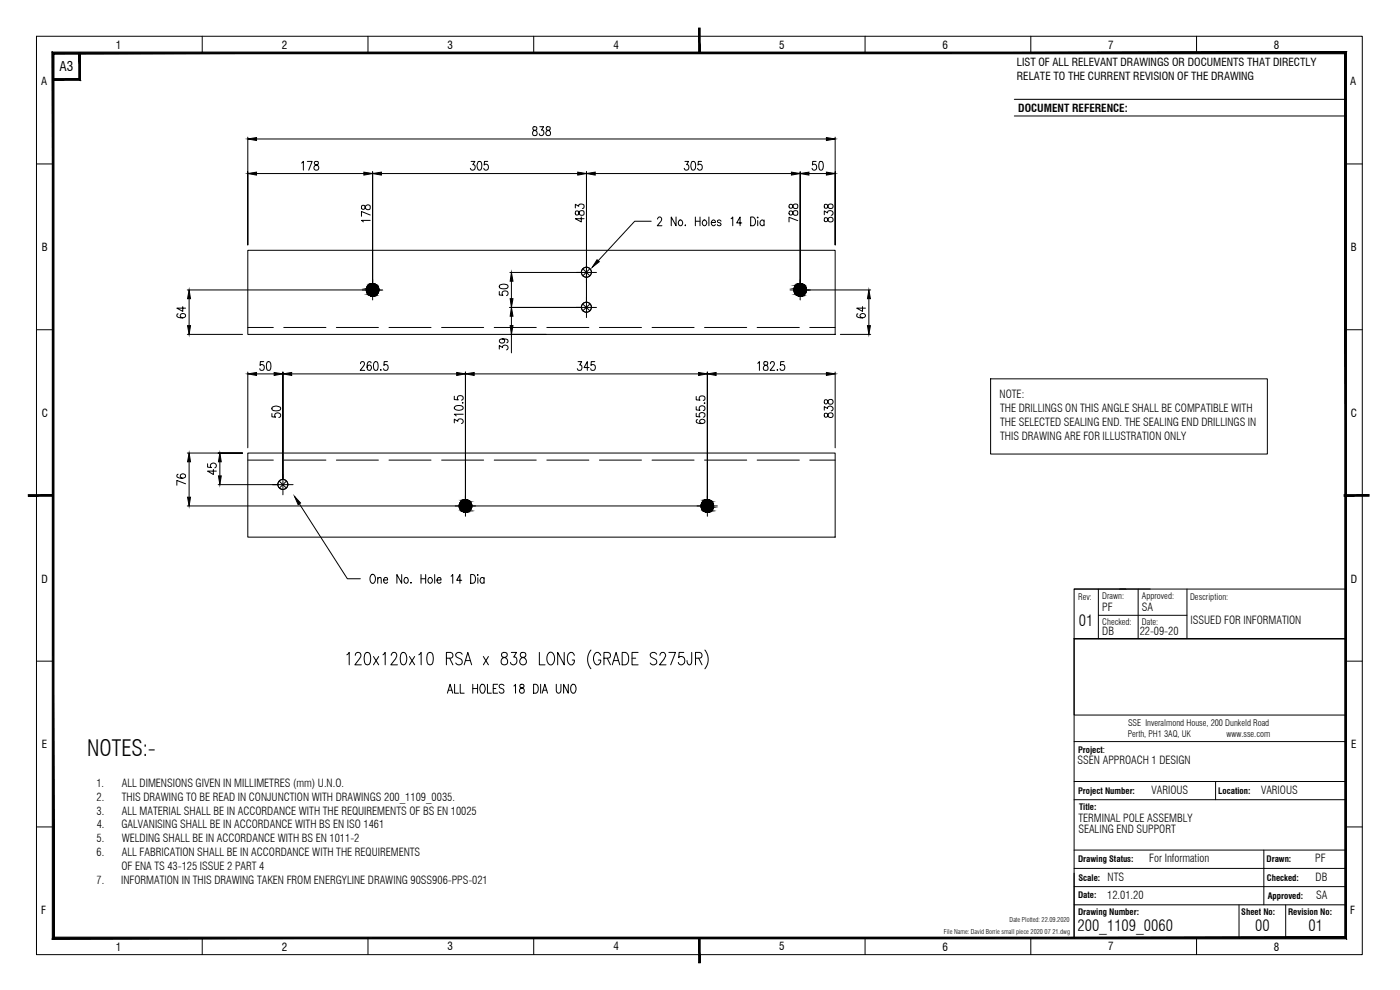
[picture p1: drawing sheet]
<svg xmlns="http://www.w3.org/2000/svg" width="420mm" height="297mm" viewBox="0 0 420 297" stroke-linecap="round" stroke-linejoin="round" font-family="sans-serif">
<!-- layer: Border -->
<g fill="none" stroke="#000" stroke-width=".3">
<path d="M304.4 29.8h99.4M304.4 34.8h99.4M322.4 176.7h81.4M345.2 176.7h-22.8v14.9h81.4h-81.4v89.8h81.4M356.2 176.7v14.9M403.8 213.5v18.1M322.4 222.5h81.4M322.4 234.5h81.4M322.4 239.9h81.4M364.8 234.5v5.4M322.4 255.1h81.4M379.3 255.1v16.4"/>
<path d="M322.4 260.6h81.4M322.4 266h81.4M322.4 271.5h81.4M371.8 271.5v9.9M385.9 271.5v9.9"/>
</g>
<!-- layer: Border Grid -->
<g fill="none" stroke="#000" stroke-width=".3">
<path d="M11 10.9h397.8v275.5h-397.8zM60.7 10.9v5M110.4 10.9v5M160.2 10.9v5M259.6 10.9v5M309.4 10.9v5M359.1 10.9v5M11 49.2h4.9M403.8 49.2h5M11 98.9h4.9M403.8 98.9h5M11 198.4h4.9"/>
<path d="M403.8 198.4h5M11 248.1h4.9M403.8 248.1h5M60.7 281.4v5M110.4 281.4v5M160.2 281.4v5M259.6 281.4v5M309.4 281.4v5M359.1 281.4v5"/>
</g>
<!-- layer: Border -->
<g fill="#000" stroke="#000" stroke-width=".3">
<path d="M15.7 15.6l.5 .5 387.9-.5zM16.2 16.1l387.9-.5-.5 .5zM404.1 15.6l-.5 .5 .5 265.6zM403.6 16.1l.5 265.6-.5-.5zM15.7 281.7h388.4l-.5-.5zM16.2 281.2h387.4l-387.9 .5zM15.7 15.6v266.1l.5-.5zM15.7 15.6l.5 .5v265.1z"/>
<path d="M15.9 23.6v.5l7.8-.5zM15.9 24.1l7.8-.5 .5 .5zM23.7 15.9v7.7l.5 .5zM23.7 15.9h.5v8.2z"/>
</g>
<!-- layer: 0 -->
<g fill="#000" stroke="#000" stroke-width=".3">
<path d="M209.7 8.4v7.5h.4zM209.7 8.4h.4v7.5z"/>
<path d="M8.5 148.9h7.4v-.5zM8.5 148.4h7.4l-7.4 .5z"/>
<path d="M403.4 148.9h7.5v-.5zM403.4 148.4h7.5l-7.5 .5z"/>
<path d="M209.7 281.4v7.5h.4zM209.7 281.4h.4v7.5z"/>
</g>
<path d="M329.6 176.7v14.9M335.9 176.7h2M341.6 176.7v14.9M403.8 176.7v14.9M322.4 191.6h81.4v22.9h-81.4zM329.6 184.6h26.6" fill="none" stroke="#000" stroke-width=".3"/>
<!-- layer: PDF21_Text -->
<g fill="none" stroke="#000" stroke-width=".3">
<path d="M104.1 196.5l.7-.8v3.8M106.6 196.6v-.1a.85 .85 0 0 1 .6-.7 .85 .85 0 0 1 .9 .2l.1 .1a1.28 1.28 0 0 1-.3 1.6l-1.4 1.8h1.9M109.7 196l.7-.3a1.78 1.78 0 0 1 .8 2.2l-.3 1.4-.8 .2a1.81 1.81 0 0 1-.8-2.2zM112.1 197l1.6 2.5M113.7 197l-1.6 2.5M114.9 196.5l.7-.8v3.8M117.4 196.6l.6-.9h.6l.3 .4a1.41 1.41 0 0 1-.2 1.6l-1.4 1.8h2M120.5 196l.7-.3a2.44 2.44 0 0 1 0 3.8h-.3a1.86 1.86 0 0 1-.8-2.2zM122.9 197l1.5 2.5M124.4 197l-1.5 2.5M125.7 196.5l.7-.8v3.8M128.5 196l.7-.3a1.78 1.78 0 0 1 .8 2.2l-.3 1.4-.8 .2a1.81 1.81 0 0 1-.8-2.2z"/>
<path d="M134 197.5h1.2a.89 .89 0 0 0 .7-.9 .89 .89 0 0 0-.7-.9h-1.2v3.8M134.9 197.5l1 2M138.7 196.3a.97 .97 0 0 0-1.2-.5 .97 .97 0 0 0-.6 1.2l1.3 .7a.96 .96 0 0 1 .5 1.2 .96 .96 0 0 1-1.2 .6l-.7-.6M139.3 199.5l1.1-3.8 1.1 3.8M139.7 198.2h1.4M145.1 197l1.5 2.5M146.6 197l-1.5 2.5M150.7 196a.82 .82 0 0 0 .2 1.1 1.23 1.23 0 0 1 1.4 .9 1.23 1.23 0 0 1-.7 1.5 1.1 1.1 0 0 1-1.2-.9 1.1 1.1 0 0 1 .8-1.3l.6-.2a.77 .77 0 0 0 .3-1.1l-.5-.3zM153.4 195.7h1.6l-.8 1.4h.4a1.17 1.17 0 0 1 .5 1.7 1.17 1.17 0 0 1-1.8 .3l-.1-.3M156.3 196a.82 .82 0 0 0 .2 1.1 1.18 1.18 0 0 1 1.5 1.1 1.18 1.18 0 0 1-1.3 1.3 1.22 1.22 0 0 1-.7-1.5 1.22 1.22 0 0 1 1.4-.9 .79 .79 0 0 0 .3-1.1l-.4-.3zM161.9 195.7v3.8h1.7M164.7 195.9a1.11 1.11 0 0 1 1.2 0 1.11 1.11 0 0 1 .5 1.2l-.1 1.4a1 1 0 0 1-1 1 1 1 0 0 1-1-.8l-.1-1.6z"/>
<path d="M169.3 195.7v3.8l-1.9-3.8v3.8M172.4 196.6a.93 .93 0 0 0-1.5-.6 2.43 2.43 0 0 0 .2 3.5 1.11 1.11 0 0 0 1.3-1.5h-.7M177.3 195a4.5 4.5 0 0 0 0 5.7M180.3 196.6a1.04 1.04 0 0 0-1.6-.6 2.43 2.43 0 0 0 .3 3.5 1.19 1.19 0 0 0 1.3-1.5h-.7M181.3 197.5h1.2l.5-.2 .2-.4a.9 .9 0 0 0-.7-1.2h-1.2v3.8M182.2 197.5l1 2M183.8 199.5l1.1-3.8 1.1 3.8M184.2 198.2h1.4M186.7 195.7h1a2.21 2.21 0 0 1 0 3.8h-1zM189.7 197.5h1.1M191.5 195.7h-1.8v3.8h1.8M197.1 196.3a.97 .97 0 0 0-1.3-.6 .97 .97 0 0 0-.5 1.3l.4 .3a1.6 1.6 0 0 1 1.4 1.1 1.02 1.02 0 0 1-.7 1.1 1.02 1.02 0 0 1-1.3-.6"/>
<path d="M198.1 196.6l.1-.5 .4-.4 .9 .3a1.15 1.15 0 0 1-.2 1.7l-1.4 1.8h2M200.7 195.7h2l-1.4 3.8M205.2 195.7h-1.4l-.1 1.6a1.17 1.17 0 0 1 1.6 0 1.17 1.17 0 0 1 .1 1.6 .95 .95 0 0 1-1 .6 .95 .95 0 0 1-.8-.7M207.6 195.7v2.9l-.3 .7-.3 .2-.5-.2-.3-1.1M208.7 197.5h1.3l.4-.2 .3-.4a.9 .9 0 0 0-.7-1.2h-1.3v3.8M209.7 197.5l1 2M211.5 195a4.5 4.5 0 0 1 0 5.7M134.3 208l.8-2.7 .8 2.7M134.6 207.1h1M136.4 205.3v2.7h1.2M138.1 205.3v2.7h1.2M141.9 205.3v2.7"/>
<path d="M141.9 206.6h1.4M143.3 205.3v2.7M144.4 205.4l.6-.1a1.74 1.74 0 0 1 0 2.7 1.29 1.29 0 0 1-.9-2zM146.3 205.3v2.7h1.2M148 206.6h.8M149.3 205.3h-1.3v2.7h1.3M151.2 205.7a.72 .72 0 0 0-.9-.4 .72 .72 0 0 0-.4 .9l.9 .5a.75 .75 0 0 1 .2 1.2 .75 .75 0 0 1-1.2-.3M154.2 205.8l.5-.5v2.7M156.2 205.4l-.2 .6 .3 .3a.83 .83 0 0 1 1.1 .9 .83 .83 0 0 1-1.2 .7l-.2-.2a1.05 1.05 0 0 1 1.1-1.5l.2-.5a.71 .71 0 0 0-1.1-.3zM160.1 205.3a1.41 1.41 0 0 1 1.5 .9 1.41 1.41 0 0 1-.5 1.7l-1 .1zM162.2 205.3v2.7M162.7 208l.8-2.7 .8 2.7"/>
<path d="M163.1 207.1h1M166.9 205.3v1.9a.7 .7 0 0 0 .7 .8 .7 .7 0 0 0 .7-.8v-1.9M170.5 205.3v2.7l-1.4-2.7v2.7M171.4 205.7a.79 .79 0 0 1 1-.3 .79 .79 0 0 1 .5 .9l-.2 1a.77 .77 0 0 1-.9 .7 .77 .77 0 0 1-.5-1z"/>
</g>
<!-- layer: PDF21_EL-Steel -->
<path d="M74.4 75.1h176.2v25.2h-176.2zM74.4 135.9h176.2v25.3h-176.2z" fill="none" stroke="#000" stroke-width=".3"/>
<!-- layer: PDF21_0 -->
<g fill="none" stroke="#000" stroke-width=".3">
<circle cx="111.8" cy="86.9" r="1.88"/>
<circle cx="176" cy="92.2" r="1.5"/>
<circle cx="176" cy="81.7" r="1.5"/>
<circle cx="240.2" cy="86.9" r="1.88"/>
<circle cx="84.9" cy="145.4" r="1.5"/>
<circle cx="139.7" cy="151.8" r="1.88"/>
<circle cx="212.3" cy="151.8" r="1.88"/>
</g>
<!-- layer: PDF21_EL-Steel-Hidd -->
<g fill="none" stroke="#000" stroke-width=".3">
<path d="M74.4 98.3h7.6M85.2 98.3h12.6M101 98.3h12.6M116.7 98.3h12.7M132.5 98.3h12.6M148.3 98.3h12.6M164.1 98.3h12.6M179.9 98.3h12.6M195.7 98.3h12.6M211.4 98.3h12.7M227.2 98.3h12.7M243 98.3h7.6"/>
<path d="M74.4 138h7.6M85.2 138h12.6M101 138h12.6M116.7 138h12.7M132.5 138h12.6M148.3 138h12.6M164.1 138h12.6M179.9 138h12.6M195.7 138h12.6M211.4 138h12.7M227.2 138h12.7M243 138h7.6"/>
</g>
<!-- layer: PDF21_Dimensions -->
<g fill="none" stroke="#000" stroke-width=".3">
<path d="M160 38.1v.8a.98 .98 0 0 1 1.1 .6 .98 .98 0 0 1-.4 1.2 .84 .84 0 0 1-.9-.9 .84 .84 0 0 1 1-.8l.2-.1a.58 .58 0 0 0-.3-.9zM162 38h1.1l-.6 1a.77 .77 0 0 1 .7 1.2 .77 .77 0 0 1-1.4-.1M164 38.1v.8a1.07 1.07 0 0 1 1.1 .5 1.07 1.07 0 0 1-.1 1.2 .84 .84 0 0 1-1.2-.6 .84 .84 0 0 1 1-1l.3-.6a.71 .71 0 0 0-1.1-.3zM74.4 41.1v32.4v-21.9M77 52.1h32.2M77 41.7h171M90.5 48.9l.5-.5v2.7M92.2 48.4h1.5l-1 2.7M94.5 48.5a.79 .79 0 0 0 0 .9 .79 .79 0 0 0 .9 .3 .78 .78 0 0 1 0 1.2 .78 .78 0 0 1-1.2-.3 .78 .78 0 0 1 .7-1.1l.5-.2a.53 .53 0 0 0-.2-.9zM111.8 51.6v33.8v-33.8M114.5 52.1h58.9M141.4 48.4h1.1l-.6 1a.79 .79 0 0 1 .7 1.2 .79 .79 0 0 1-1.4-.1"/>
<path d="M143.5 48.5l.5-.1a1.46 1.46 0 0 1 .5 2.1l-.2 .4h-.8a2.27 2.27 0 0 1 0-2.4zM146.4 48.4h-1l-.1 1.1a.8 .8 0 0 1 1.1 .1 .8 .8 0 0 1 0 1.1 .8 .8 0 0 1-1.1 .1l-.1-.3M176 51.6v39v-39M178.6 52.1h58.9M205.6 48.4h1.1l-.6 1a.78 .78 0 0 1 .6 1.2 .78 .78 0 0 1-1.4-.1M207.6 48.5l.5-.1a1.65 1.65 0 0 1 0 2.7h-.1a1.6 1.6 0 0 1-.5-2.2zM210.6 48.4h-1l-.1 1.1a.8 .8 0 0 1 1.1 .1 .8 .8 0 0 1 0 1.1 .8 .8 0 0 1-1.1 .1l-.2-.3M240.1 51.6v33.8v-33.8M242.8 52.1h5.2M244.9 48.4h-1l-.1 1.1a.8 .8 0 0 1 1.1 .1 .8 .8 0 0 1 0 1.1 .8 .8 0 0 1-1.1 .1l-.1-.3M246 48.5l.5-.1a1.81 1.81 0 0 1 0 2.7h-.2a1.68 1.68 0 0 1-.5-2.2zM250.6 41.1v32.4v-21.9"/>
<path d="M108.6 61.7a.68 .68 0 0 0-.1 .7 .68 .68 0 0 0 .6 .4l.3-.1a1.07 1.07 0 0 1 .5-1 1.07 1.07 0 0 1 1.1 0 .84 .84 0 0 1-.6 1.3 .84 .84 0 0 1-.9-1.1l-.4-.3zM111.1 66.1h-2.6l.5 .5M111.1 64.5l-2.6-1v1.4M172.7 62.4v-1.1l1 .6a.79 .79 0 0 1 1.1-.6 .79 .79 0 0 1 .3 1.2l-.3 .1M172.8 63.4a.68 .68 0 0 0-.1 .7 .68 .68 0 0 0 .6 .4l.3-.1a1.06 1.06 0 0 1 .4-1 1.06 1.06 0 0 1 1.2 0 .84 .84 0 0 1-.6 1.2 .84 .84 0 0 1-.9-1l-.4-.3zM174.4 65.1v1.5l-1.7-1h2.6M195.4 66.4h-4.9l-11 11.8M197.3 65.7l.2-.3a.63 .63 0 0 1 .9-.1 .63 .63 0 0 1 .1 .9l-1.2 1.5h1.4M202.9 65.1v2.6l-1.4-2.6v2.6M203.9 66.2a.51 .51 0 0 1 .5-.2 .51 .51 0 0 1 .4 .4l.1 .6a.71 .71 0 0 1-.8 .7l-.5-.7zM205.6 67.6h.2zM208.7 65.1v2.6"/>
<path d="M208.7 66.4h1.4M210.1 65.1v2.6M211.1 66.2a.82 .82 0 0 1 1 .5 .82 .82 0 0 1-.5 1 .87 .87 0 0 1-.8-.6 .87 .87 0 0 1 .3-.9zM212.8 65.1v2.6M213.5 66.8h1.2l-.1-.5a.81 .81 0 0 0-1.2 .4 .81 .81 0 0 0 .9 1l.4-.3M216.4 66.4l-.4-.4-.7 .4 .1 .2 .9 .4 .1 .4a.61 .61 0 0 1-.6 .3 .61 .61 0 0 1-.5-.3M219.4 65.6l.5-.5v2.6M222.6 66.9h-1.5l1-1.8v2.6M225.3 65.1a1.39 1.39 0 0 1 1.4 1 1.39 1.39 0 0 1-.7 1.6h-.7zM227.4 65.1v.3zM227.4 66.2v1.5M229.3 66.4a.78 .78 0 0 0-1.2 0 .78 .78 0 0 0 .3 1.2 .57 .57 0 0 0 .9-.2"/>
<path d="M229.3 66v1.7M237 63.4a.66 .66 0 0 0-.2 .7 .66 .66 0 0 0 .6 .4l.5-.3a.81 .81 0 0 1 .9-1 .81 .81 0 0 1 .4 1.3l-.2 .1a1.23 1.23 0 0 1-1.3-1.2zM237 61.4l-.2 .7a.58 .58 0 0 0 .5 .4 .58 .58 0 0 0 .6-.3 .8 .8 0 0 1 .9-1 .8 .8 0 0 1 .4 1.3l-.2 .1a.9 .9 0 0 1-1.1-1l-.5-.3zM239.4 66.2l-2.6-1v1.4M247.4 64.4v-1.1l1 .6a.77 .77 0 0 1 1.1-.6 .77 .77 0 0 1 0 1.3M247.5 65.4a.76 .76 0 0 0 .2 1.1l.5-.1a.98 .98 0 0 1 .6-1.1 .98 .98 0 0 1 1.2 .4 .84 .84 0 0 1-.9 .9 .84 .84 0 0 1-.7-1l-.4-.3zM247.5 61.4a.76 .76 0 0 0 .2 1.1l.5-.1a.98 .98 0 0 1 .6-1.1 .98 .98 0 0 1 1.2 .4 .84 .84 0 0 1-.9 .9 .84 .84 0 0 1-.7-1l-.4-.3zM53.5 94.1l-.3 .1-.1 .6a1.54 1.54 0 0 0 2.6-.1 .77 .77 0 0 0-.9-.6 .77 .77 0 0 0-.6 .9l.6 .4M54.8 92v1.4l-1.7-.9h2.6M56.2 87h54M56.8 89.6v8.1M149.8 87.5v1l1.1 .1a.81 .81 0 0 1 .1-1.1 .81 .81 0 0 1 1.1 0 .81 .81 0 0 1 .1 1.1l-.2 .1"/>
<path d="M150 85.6l.9-.3a1.15 1.15 0 0 1 1.6 .8 1.72 1.72 0 0 1-2.7 0zM153 92.2h21.4h-21.4M153 81.7h21.4M153.5 84.4v5.2M153.5 94.9v2.8M241.7 87h19.6M257.5 94.1l-.3 .1-.1 .6a1.55 1.55 0 0 0 2.6-.1 .79 .79 0 0 0-.9-.6 .79 .79 0 0 0-.6 .9l.7 .4M258.9 92v1.4l-1.8-.9h2.6M260.8 89.6v8.1M56.2 100.3h16.6M74.4 111.6v22.8M77 112.2h5.3"/>
<path d="M79.1 108.5h-1l-.1 1.1a.8 .8 0 0 1 1.1 .1 .8 .8 0 0 1 0 1.1 .8 .8 0 0 1-1.1 .1v-.3M80.2 108.6l.6-.1a1.82 1.82 0 0 1 0 2.6h-.3a1.54 1.54 0 0 1-.5-2.1zM84.9 111.6v32.2v-32.2M87.5 112.2h49.6M108.2 109.1l.4-.6 .6 .1 .2 .4-.1 .5-1.2 1.6h1.4M111.4 108.9l-.1-.3-.5-.1a1.37 1.37 0 0 0-.6 1.8l.3 .7a.73 .73 0 0 0 1-.8 .73 .73 0 0 0-1.2-.3l-.1 .4M112.4 108.6l.5-.1a1.54 1.54 0 0 1 .5 2.1l-.2 .4-.5 .1a1.88 1.88 0 0 1-.3-2.5zM114.3 110.9v.2zM116.3 108.5h-1l-.1 1.1a.8 .8 0 0 1 1.1 .1 .8 .8 0 0 1 0 1.1 .8 .8 0 0 1-1.1 .1l-.1-.3M136.3 118.9v1l1.2 .1a.79 .79 0 0 1 .1-1.1 .79 .79 0 0 1 1.1 0 .79 .79 0 0 1 .1 1.1l-.3 .1M139.7 111.6v38.6v-38.6M142.3 112.2h67.4"/>
<path d="M149.8 104.7v-1l1 .6a.79 .79 0 0 1 1.2-.7 .79 .79 0 0 1 0 1.4M150.7 101.7l.7 .2a.75 .75 0 0 1-.7 1.1 .75 .75 0 0 1-.7-1.1l.7-.2a1.22 1.22 0 0 1 1.8 .8l-.4 .4M153 100.3h10.9M153.5 100.3v5.6M173.5 108.5h1.1l-.6 1a.77 .77 0 0 1 .6 1.2 .77 .77 0 0 1-1.3-.1M176.8 110.3h-1.5l1-1.8v2.6M178.5 108.5h-1.1v1.1a.81 .81 0 0 1 1.1 .1 .81 .81 0 0 1 0 1.1 .81 .81 0 0 1-1.1 .1l-.1-.3M208.9 119v1l1.2 .1a.8 .8 0 0 1 .1-1.1 .8 .8 0 0 1 1.1 0 .8 .8 0 0 1 .1 1.1h-.3M212.3 111.6v38.6v-38.6M214.9 112.2h33.1M227.4 109l.5-.5v2.6M229.3 108.6v.8a1.07 1.07 0 0 1 1 .5 1.07 1.07 0 0 1 0 1.1 .84 .84 0 0 1-1.3-.6 .84 .84 0 0 1 1.1-.9l.3-.6a.71 .71 0 0 0-1.1-.3z"/>
<path d="M231.2 109.1l.4-.6 .6 .1 .2 .4-.1 .5-1.2 1.6h1.4M233.3 110.9v.2zM235.3 108.5h-1l-.1 1.1a.81 .81 0 0 1 1.1 .1 .81 .81 0 0 1 0 1.1 .81 .81 0 0 1-1.1 .1l-.1-.3M250.6 111.6v22.8M252.2 100.3h9.1M56.2 135.9h16.6h-7.3M56.8 138.6v10.6M62.3 139.1v1.1l1.1 .1a.8 .8 0 0 1 .1-1.2 .8 .8 0 0 1 1.1 .1 .8 .8 0 0 1-.1 1.2M66 138.6v4.2M81.6 124.1v1l1.1 .1a.81 .81 0 0 1 .1-1.1 .81 .81 0 0 1 1.1 0 .81 .81 0 0 1 .1 1.1l-.3 .1M81.7 122.2a1.9 1.9 0 0 1 2.5 .3v.1a1.58 1.58 0 0 1-2.1 .6l-.4-.2zM136.3 126.9v-1.1l1.1 .6a.77 .77 0 0 1 1.2-.7 .77 .77 0 0 1-.1 1.4"/>
<path d="M136.5 122l1-.3a1.2 1.2 0 0 1 1.5 .6v.2a1.59 1.59 0 0 1-2.7-.2zM138.8 120.9h.2zM139 124.3h-2.7l.6 .5M208.9 124v1l1.2 .1a.81 .81 0 0 1 .1-1.1 .81 .81 0 0 1 1.1 0 .81 .81 0 0 1 .1 1.1l-.3 .1M208.9 122v1l1.2 .1a.83 .83 0 0 1 .1-1.1 .83 .83 0 0 1 1.1 0 .83 .83 0 0 1 .1 1.1l-.3 .1M209.3 125.9l-.2 .1-.2 .5a2.02 2.02 0 0 0 2.6 .3 .75 .75 0 0 0-.7-1 .75 .75 0 0 0-.7 1l.6 .3M211.4 120.9h.2zM247.4 123.1v-1.1l1 .6a.8 .8 0 0 1 1.1-.7 .8 .8 0 0 1 .2 1.3l-.2 .1M247.5 124.1a.76 .76 0 0 0 .2 1.1l.5-.1a.97 .97 0 0 1 .6-1.1 .97 .97 0 0 1 1.2 .4 .84 .84 0 0 1-.9 .9 .84 .84 0 0 1-.7-1.1l-.4-.2zM247.5 120.1a.71 .71 0 0 0 .5 1.1l.4-.3a.83 .83 0 0 1 .8-1.1 .83 .83 0 0 1 .7 1.2l-.4 .3a1.23 1.23 0 0 1-1.3-1.2zM53.5 142.3l-.3 .1-.1 .5a1.52 1.52 0 0 0 2.6-.1 .77 .77 0 0 0-1-.6 .77 .77 0 0 0-.5 1l.6 .3M55.7 145.2l-2.6-1.1v1.5"/>
<path d="M56.2 151.8h154.5M64 140.8v1.6l-1.7-1h2.6M65.5 145.4h17.8M89.8 151.1l14.5 22.6h3.8M111.4 172.5a.77 .77 0 0 1 .9 0 .77 .77 0 0 1 .3 .8v.9a.8 .8 0 0 1-.8 .8 .8 .8 0 0 1-.7-1v-.8zM113.4 173.8l.2-.4h.7l.1 1.6M113.4 173.3v1.7M115.1 174h1.2l-.2-.6a.84 .84 0 0 0-1 .7 .84 .84 0 0 0 .8 .9l.4-.3M120.6 172.4v2.6l-1.5-2.6v2.6M121.5 173.4a.58 .58 0 0 1 .9 .3v1a.57 .57 0 0 1-.5 .3 .57 .57 0 0 1-.5-.3l-.2-.7zM123.2 174.9h.2zM126.4 172.4v2.6"/>
<path d="M126.4 173.7h1.3M127.7 172.4v2.6M130.5 172.4v2.6M131.1 174h1.3l-.2-.6a.8 .8 0 0 0-1.1 .7 .8 .8 0 0 0 1.1 .8l.2-.2M135.4 172.9l.5-.5v2.6M138.6 174.1h-1.5l.9-1.7v2.6M141.3 172.4a1.39 1.39 0 0 1 1.4 .8 1.39 1.39 0 0 1-.4 1.7l-1 .1zM143.4 172.4v.2zM143.4 173.4v1.6M145.3 173.7a.59 .59 0 0 0-.9-.3 .85 .85 0 0 0-.3 1 .85 .85 0 0 0 1 .5l.2-.2M145.3 173.3v1.7"/>
<circle cx="129.1" cy="174.1" r=".81"/>
</g>
<g fill="#000" stroke="#000" stroke-width=".3">
<path d="M74.4 52.1l2.6-.5v.9zM74.4 41.7l2.6-.4v.9zM109.2 51.6l2.6 .5-2.6 .4zM111.8 52.1l2.7-.5v.9zM173.4 51.6l2.6 .5-2.6 .4zM176 52.1l2.6-.5v.9zM237.5 51.6l2.6 .5-2.6 .4zM240.1 52.1l2.7-.5v.9zM248 51.6l2.6 .5-2.6 .4zM248 41.3l2.6 .4-2.6 .5zM179.2 77.9l.7 .6-2.2 1.7zM56.3 97.7h.9l-.4 2.6z"/>
<path d="M56.8 87l.4 2.6h-.9zM153.1 97.7h.9l-.5 2.6zM153.5 92.2l.5 2.7h-.9zM153.1 89.6h.9l-.5 2.6zM153.5 81.7l.5 2.7h-.9zM260.3 97.7h.9l-.4 2.6zM260.8 87l.4 2.6h-.9zM74.4 112.2l2.6-.4v.8zM82.3 111.8l2.6 .4-2.6 .4zM84.9 112.2l2.6-.4v.8zM137.1 111.8l2.6 .4-2.6 .4zM139.7 112.2l2.6-.4v.8z"/>
<path d="M209.7 111.8l2.6 .4-2.6 .4zM212.3 112.2l2.6-.4v.8zM248 111.8l2.6 .4-2.6 .4zM56.8 135.9l.4 2.7h-.9zM66 135.9l.4 2.7h-.8zM56.3 149.2h.9l-.4 2.6zM65.6 142.8h.8l-.4 2.6zM88.4 149l1.8 1.9-.7 .5z"/>
</g>
<!-- layer: PDF21_EL-Holes -->
<g fill="none" stroke="#000" stroke-width=".3">
<path d="M176 78.7v6.1M108.7 87h6.1M111.8 83.9v6.1M172.9 92.2h6.1M172.9 81.7h6.1M174.9 91.2l2.1 2.1M174.9 80.6l2.1 2.2M176 89.2v6.1M177 91.2l-2.1 2.1M177 80.6l-2.1 2.2M237.1 87h6.1M240.1 83.9v6.1"/>
<path d="M81.8 145.4h6.2M83.8 144.4l2.1 2M84.9 142.3v6.2M85.9 144.4l-2.1 2M136.6 151.8h6.1M139.7 148.8v6.1M209.2 151.8h6.1M212.3 148.8v6.1"/>
<circle cx="111.8" cy="86.9" r="1.88"/>
<circle cx="176" cy="92.2" r="1.5"/>
<circle cx="176" cy="81.7" r="1.5"/>
<circle cx="240.2" cy="86.9" r="1.88"/>
<circle cx="84.9" cy="145.4" r="1.5"/>
<circle cx="139.7" cy="151.8" r="1.88"/>
<circle cx="212.3" cy="151.8" r="1.88"/>
</g>
<g fill="#000" stroke="#000" stroke-width=".3">
<path d="M139.3 149.9h.4zM211.9 149.9h.4z"/>
<path d="M111.5 88.9h.3zM111.8 88.9h.3zM111.8 88.8l.3 .1zM111.8 88.8h.7z"/>
<path d="M111.5 85.1l.3 .1zM111.2 85.2h.6z"/>
<path d="M111.2 85.2l.6 .1zM110.9 85.3h.9z"/>
<path d="M110.9 85.3l.9 .2v-.2zM110.6 85.5l.3-.2 .9 .2z"/>
<path d="M110.6 85.5l1.2 .2v-.2zM110.3 85.7l.3-.2 1.2 .2z"/>
<path d="M110.3 85.7l1.5 .3v-.3zM110.3 85.7l1.5 .3h-1.6z"/>
<path d="M110.2 86l1.6 .3v-.3zM110.2 86l1.6 .3h-1.7z"/>
<path d="M110.1 86.3l1.7 .3v-.3zM110.1 86.3l1.7 .3h-1.8z"/>
<path d="M110 86.6l1.8 .4v-.4zM110 86.6l1.8 .4h-1.9z"/>
<path d="M109.9 87l1.9 .3v-.3zM109.9 87l1.9 .3h-1.8z"/>
<path d="M110 87.3l1.8 .3v-.3zM110 87.3l1.8 .3h-1.7z"/>
<path d="M110.1 87.6l1.7 .3v-.3zM110.1 87.6l1.7 .3h-1.6z"/>
<path d="M110.2 87.9l1.6 .3v-.3zM110.2 87.9l1.6 .3h-1.5z"/>
<path d="M110.3 88.2l1.5 .2v-.2zM110.3 88.2l1.5 .2h-1.2z"/>
<path d="M110.6 88.4l1.2 .2v-.2zM110.6 88.4l1.2 .2h-.9z"/>
<path d="M110.9 88.6l.9 .2zM110.9 88.6l.9 .2z"/>
<path d="M111.2 88.8l.6 .1zM111.2 88.8l.6 .1z"/>
<path d="M111.8 85.1h.3zM111.5 85.1h.3z"/>
<path d="M111.8 85.1l.7 .1zM111.8 85.1l.7 .1z"/>
<path d="M111.8 85.2l1 .1zM111.8 85.2l1 .1z"/>
<path d="M111.8 85.3l1.2 .2zM111.8 85.3l1.2 .2h-1.2z"/>
<path d="M111.8 88.6h1zM111.8 88.6l.7 .2z"/>
<path d="M111.8 85.5l1.5 .2-.3-.2zM111.8 85.5l1.5 .2h-1.5z"/>
<path d="M111.8 88.4l1 .2 .2-.2zM111.8 88.4l1 .2h-1z"/>
<path d="M111.8 85.7l1.7 .3-.2-.3zM111.8 85.7l1.7 .3h-1.7z"/>
<path d="M111.8 88.2l1.2 .2 .3-.2zM111.8 88.2l1.2 .2h-1.2z"/>
<path d="M111.8 86l1.8 .3-.1-.3zM111.8 86l1.8 .3h-1.8z"/>
<path d="M111.8 87.9l1.5 .3 .2-.3zM111.8 87.9l1.5 .3h-1.5z"/>
<path d="M111.8 86.3l1.9 .3-.1-.3zM111.8 86.3l1.9 .3h-1.9z"/>
<path d="M111.8 87.6l1.7 .3 .1-.3zM111.8 87.6l1.7 .3h-1.7z"/>
<path d="M111.8 86.6l1.9 .4v-.4zM111.8 86.6l1.9 .4h-1.9z"/>
<path d="M111.8 87l1.9 .3v-.3zM111.8 87l1.9 .3h-1.9z"/>
<path d="M111.8 87.3l1.8 .3 .1-.3zM111.8 87.3l1.8 .3h-1.8z"/>
<path d="M239.8 88.9h.3zM240.1 88.9h.4zM240.1 88.8l.4 .1zM240.1 88.8h.7z"/>
<path d="M239.8 85.1l.3 .1zM239.5 85.2h.6z"/>
<path d="M239.5 85.2l.6 .1zM239.2 85.3h.9z"/>
<path d="M239.2 85.3l.9 .2v-.2zM238.9 85.5l.3-.2 .9 .2z"/>
<path d="M238.9 85.5l1.2 .2v-.2zM238.9 85.5l1.2 .2h-1.4z"/>
<path d="M238.7 85.7l1.4 .3v-.3zM238.7 85.7l1.4 .3h-1.6z"/>
<path d="M238.5 86l1.6 .3v-.3zM238.5 86l1.6 .3h-1.7z"/>
<path d="M238.4 86.3l1.7 .3v-.3zM238.4 86.3l1.7 .3h-1.8z"/>
<path d="M238.3 86.6l1.8 .4v-.4zM238.3 86.6l1.8 .4h-1.9z"/>
<path d="M238.2 87l1.9 .3v-.3zM238.2 87l1.9 .3h-1.8z"/>
<path d="M238.3 87.3l1.8 .3v-.3zM238.3 87.3l1.8 .3h-1.7z"/>
<path d="M238.4 87.6l1.7 .3v-.3zM238.4 87.6l1.7 .3h-1.6z"/>
<path d="M238.5 87.9l1.6 .3v-.3zM238.5 87.9l1.6 .3h-1.4z"/>
<path d="M238.7 88.2l1.4 .2v-.2zM238.7 88.2l1.4 .2h-1.2z"/>
<path d="M238.9 88.4l1.2 .2v-.2zM238.9 88.4l1.2 .2h-.9z"/>
<path d="M239.2 88.6l.9 .2zM239.2 88.6l.9 .2z"/>
<path d="M239.5 88.8l.6 .1zM239.5 88.8l.6 .1z"/>
<path d="M240.1 85.1h.4zM239.8 85.1h.3z"/>
<path d="M240.1 85.1l.7 .1zM240.1 85.1l.7 .1z"/>
<path d="M240.1 85.2l1 .1zM240.1 85.2l1 .1z"/>
<path d="M240.1 85.3l1.3 .2zM240.1 85.3l1.3 .2h-1.3z"/>
<path d="M240.1 88.6h1zM240.1 88.6l.7 .2z"/>
<path d="M240.1 85.5l1.5 .2-.2-.2zM240.1 85.5l1.5 .2h-1.5z"/>
<path d="M240.1 88.4l1 .2 .3-.2zM240.1 88.4l1 .2h-1z"/>
<path d="M240.1 85.7l1.7 .3-.2-.3zM240.1 85.7l1.7 .3h-1.7z"/>
<path d="M240.1 88.2l1.3 .2 .2-.2zM240.1 88.2l1.3 .2h-1.3z"/>
<path d="M240.1 86l1.8 .3-.1-.3zM240.1 86l1.8 .3h-1.8z"/>
<path d="M240.1 87.9l1.5 .3 .2-.3zM240.1 87.9l1.5 .3h-1.5z"/>
<path d="M240.1 86.3l1.9 .3-.1-.3zM240.1 86.3l1.9 .3h-1.9z"/>
<path d="M240.1 87.6l1.7 .3 .1-.3zM240.1 87.6l1.7 .3h-1.7z"/>
<path d="M240.1 86.6l1.9 .4v-.4zM240.1 86.6l1.9 .4h-1.9z"/>
<path d="M240.1 87l1.9 .3v-.3zM240.1 87l1.9 .3h-1.9z"/>
<path d="M240.1 87.3l1.8 .3 .1-.3zM240.1 87.3l1.8 .3h-1.8z"/>
<path d="M139.3 153.7h.4zM139.7 153.7h.3z"/>
<path d="M139.3 149.9l.4 .1zM139.1 150h.6z"/>
<path d="M139.1 150l.6 .2zM138.7 150.2h1z"/>
<path d="M138.7 150.2l1 .2v-.2zM138.7 150.2l1 .2h-1.2z"/>
<path d="M138.5 150.4l1.2 .2v-.2zM138.2 150.6l.3-.2 1.2 .2z"/>
<path d="M138.2 150.6l1.5 .3v-.3zM138.2 150.6l1.5 .3h-1.7z"/>
<path d="M138 150.9l1.7 .3v-.3zM138 150.9l1.7 .3h-1.8z"/>
<path d="M137.9 151.2l1.8 .3v-.3zM137.9 151.2l1.8 .3h-1.9z"/>
<path d="M137.8 151.5l1.9 .3v-.3zM137.8 151.5l1.9 .3h-1.9z"/>
<path d="M137.8 151.8l1.9 .4v-.4zM137.8 151.8l1.9 .4h-1.9z"/>
<path d="M137.8 152.2l1.9 .3v-.3zM137.8 152.2l1.9 .3h-1.8z"/>
<path d="M137.9 152.5l1.8 .2v-.2zM137.9 152.5l1.8 .2h-1.7z"/>
<path d="M138 152.7l1.7 .3v-.3zM138 152.7l1.7 .3h-1.5z"/>
<path d="M138.2 153l1.5 .3v-.3zM138.2 153l1.5 .3h-1.2z"/>
<path d="M138.5 153.3l1.2 .2v-.2zM138.5 153.3l1.2 .2z"/>
<path d="M138.7 153.5l1 .1zM138.7 153.5l1 .1z"/>
<path d="M139.1 153.6l.6 .1zM139.1 153.6l.6 .1z"/>
<path d="M139.7 149.9h.3zM139.7 149.9l.6 .1zM139.7 149.9l.6 .1z"/>
<path d="M139.7 150l.9 .2zM139.7 150l.9 .2z"/>
<path d="M139.7 153.6h.6zM139.7 153.6l.3 .1z"/>
<path d="M139.7 150.2l1.2 .2-.3-.2zM139.7 150.2l1.2 .2h-1.2z"/>
<path d="M139.7 153.5h.9zM139.7 153.5l.6 .1z"/>
<path d="M139.7 150.4l1.4 .2-.2-.2zM139.7 150.4l1.4 .2h-1.4z"/>
<path d="M139.7 153.3l.9 .2 .3-.2zM139.7 153.3l.9 .2h-.9z"/>
<path d="M139.7 150.6l1.6 .3-.2-.3zM139.7 150.6l1.6 .3h-1.6z"/>
<path d="M139.7 153l1.2 .3 .2-.3zM139.7 153l1.2 .3h-1.2z"/>
<path d="M139.7 150.9l1.8 .3-.2-.3zM139.7 150.9l1.8 .3h-1.8z"/>
<path d="M139.7 152.7l1.4 .3 .2-.3zM139.7 152.7l1.4 .3h-1.4z"/>
<path d="M139.7 151.2l1.9 .3-.1-.3zM139.7 151.2l1.9 .3h-1.9z"/>
<path d="M139.7 152.5l1.6 .2 .2-.2zM139.7 152.5l1.6 .2h-1.6z"/>
<path d="M139.7 151.5l1.9 .3v-.3zM139.7 151.5l1.9 .3h-1.9z"/>
<path d="M139.7 151.8l1.9 .4v-.4zM139.7 151.8l1.9 .4h-1.9z"/>
<path d="M139.7 152.2l1.8 .3 .1-.3zM139.7 152.2l1.8 .3h-1.8z"/>
<path d="M211.9 153.7h.4zM212.3 153.7h.3z"/>
<path d="M211.9 149.9l.4 .1zM211.6 150h.7z"/>
<path d="M211.6 150l.7 .2zM211.3 150.2h1z"/>
<path d="M211.3 150.2l1 .2v-.2zM211 150.4l.3-.2 1 .2z"/>
<path d="M211 150.4l1.3 .2v-.2zM211 150.4l1.3 .2h-1.5z"/>
<path d="M210.8 150.6l1.5 .3v-.3zM210.8 150.6l1.5 .3h-1.7z"/>
<path d="M210.6 150.9l1.7 .3v-.3zM210.6 150.9l1.7 .3h-1.8z"/>
<path d="M210.5 151.2l1.8 .3v-.3zM210.5 151.2l1.8 .3h-1.9z"/>
<path d="M210.4 151.5l1.9 .3v-.3zM210.4 151.5l1.9 .3h-1.9z"/>
<path d="M210.4 151.8l1.9 .4v-.4zM210.4 151.8l1.9 .4h-1.9z"/>
<path d="M210.4 152.2l1.9 .3v-.3zM210.4 152.2l1.9 .3h-1.8z"/>
<path d="M210.5 152.5l1.8 .2v-.2zM210.5 152.5l1.8 .2h-1.7z"/>
<path d="M210.6 152.7l1.7 .3v-.3zM210.6 152.7l1.7 .3h-1.5z"/>
<path d="M210.8 153l1.5 .3v-.3zM210.8 153l1.5 .3h-1.3z"/>
<path d="M211 153.3l1.3 .2v-.2zM211 153.3l1.3 .2z"/>
<path d="M211.3 153.5l1 .1zM211.3 153.5l1 .1z"/>
<path d="M211.6 153.6l.7 .1zM211.6 153.6l.7 .1z"/>
<path d="M212.3 149.9h.3zM212.3 149.9l.6 .1zM212.3 149.9l.6 .1z"/>
<path d="M212.3 150l.9 .2zM212.3 150l.9 .2z"/>
<path d="M212.3 153.6h.6zM212.3 153.6l.3 .1z"/>
<path d="M212.3 150.2l1.2 .2-.3-.2zM212.3 150.2l1.2 .2h-1.2z"/>
<path d="M212.3 153.5h.9zM212.3 153.5l.6 .1z"/>
<path d="M212.3 150.4l1.4 .2-.2-.2zM212.3 150.4l1.4 .2h-1.4z"/>
<path d="M212.3 153.3l.9 .2 .3-.2zM212.3 153.3l.9 .2h-.9z"/>
<path d="M212.3 150.6l1.6 .3-.2-.3zM212.3 150.6l1.6 .3h-1.6z"/>
<path d="M212.3 153l1.2 .3 .2-.3zM212.3 153l1.2 .3h-1.2z"/>
<path d="M212.3 150.9l1.8 .3-.2-.3zM212.3 150.9l1.8 .3h-1.8z"/>
<path d="M212.3 152.7l1.4 .3 .2-.3zM212.3 152.7l1.4 .3h-1.4z"/>
<path d="M212.3 151.2l1.9 .3-.1-.3zM212.3 151.2l1.9 .3h-1.9z"/>
<path d="M212.3 152.5l1.6 .2 .2-.2zM212.3 152.5l1.6 .2h-1.6z"/>
<path d="M212.3 151.5l1.9 .3v-.3zM212.3 151.5l1.9 .3h-1.9z"/>
<path d="M212.3 151.8l1.9 .4v-.4zM212.3 151.8l1.9 .4h-1.9z"/>
<path d="M212.3 152.2l1.8 .3 .1-.3zM212.3 152.2l1.8 .3h-1.8z"/>
</g>
<!-- layer: PDF20_Dimensions -->
<path d="M297.3 113.7h83.1v22.5h-83.1z" fill="none" stroke="#000" stroke-width=".3"/>
<text font-size="6.7" x="26.2" y="226.8">NOTES:-</text>
<g font-size="4.7">
<text x="323.8" y="187.9">01</text>
<text x="323.4" y="279.4">200_1109_0060</text>
<text x="376.7" y="279.2">00</text>
<text x="392.7" y="279.2">01</text>
</g>
<text font-size="4" x="17.9" y="21.3">A3</text>
<g font-size="3.3">
<text x="34.7" y="14.6">1</text>
<text x="84.6" y="14.6">2</text>
<text x="134.3" y="14.6">3</text>
<text x="184.1" y="14.6">4</text>
<text x="233.8" y="14.6">5</text>
<text x="282.9" y="14.6">6</text>
<text x="332.6" y="14.6">7</text>
<text x="382.3" y="14.6">8</text>
<text x="305.2" y="19.8">LIST OF ALL RELEVANT DRAWINGS OR DOCUMENTS THAT DIRECTLY</text>
<text x="305.2" y="24">RELATE TO THE CURRENT REVISION OF THE DRAWING</text>
<text x="12.3" y="25.6">A</text>
<text x="405.2" y="25.6">A</text>
<text x="305.6" y="33.5">DOCUMENT REFERENCE:</text>
<text x="12.6" y="75.3">B</text>
<text x="405.4" y="75.3">B</text>
<text x="300" y="119.4">NOTE:</text>
<text x="12.5" y="125">C</text>
<text x="300.2" y="123.6">THE DRILLINGS ON THIS ANGLE SHALL BE COMPATIBLE WITH</text>
<text x="405.4" y="125">C</text>
<text x="300.2" y="127.8">THE SELECTED SEALING END. THE SEALING END DRILLINGS IN</text>
<text x="300.2" y="132">THIS DRAWING ARE FOR ILLUSTRATION ONLY</text>
<text x="12.5" y="174.8">D</text>
<text x="405.4" y="174.8">D</text>
<text x="330.8" y="183.5">PF</text>
<text x="342.7" y="183.4">SA</text>
<text x="330.8" y="190.6">DB</text>
<text x="342" y="190.6">22-09-20</text>
<text x="357.3" y="187.4">ISSUED FOR INFORMATION</text>
<text x="12.6" y="224.5">E</text>
<text x="405.5" y="224.5">E</text>
<text x="323.4" y="229.2">SSEN APPROACH 1 DESIGN</text>
<text x="28.9" y="236">1.</text>
<text x="36.6" y="236">ALL DIMENSIONS GIVEN IN MILLIMETRES (mm) U.N.O.</text>
<text x="345.6" y="238.3">VARIOUS</text>
<text x="378.4" y="238.3">VARIOUS</text>
<text x="29" y="240.2">2.</text>
<text x="29" y="244.4">3.</text>
<text x="36.6" y="240.2">THIS DRAWING TO BE READ IN CONJUNCTION WITH DRAWINGS 200_1109_0035.</text>
<text x="36.6" y="244.4">ALL MATERIAL SHALL BE IN ACCORDANCE WITH THE REQUIREMENTS OF BS EN 10025</text>
<text x="29" y="248.6">4.</text>
<text x="36.4" y="248.6">GALVANISING SHALL BE IN ACCORDANCE WITH BS EN ISO 1461</text>
<text x="323.6" y="246.7">TERMINAL POLE ASSEMBLY</text>
<text x="323.6" y="250">SEALING END SUPPORT</text>
<text x="29" y="252.8">5.</text>
<text x="29" y="257">6.</text>
<text x="36.5" y="252.8">WELDING SHALL BE IN ACCORDANCE WITH BS EN 1011-2</text>
<text x="36.6" y="257">ALL FABRICATION SHALL BE IN ACCORDANCE WITH THE REQUIREMENTS</text>
<text x="36.4" y="261.2">OF ENA TS 43-125 ISSUE 2 PART 4</text>
<text x="344.9" y="258.7">For Information</text>
<text x="394.7" y="258.8">PF</text>
<text x="29" y="265.3">7.</text>
<text x="36.4" y="265.3">INFORMATION IN THIS DRAWING TAKEN FROM ENERGYLINE DRAWING 90SS906-PPS-021</text>
<text x="332.3" y="269.7">12.01.20</text>
<text x="332.4" y="264.2">NTS</text>
<text x="394.8" y="264.3">DB</text>
<text x="395" y="269.7">SA</text>
<text x="12.3" y="274.2">F</text>
<text x="405.2" y="274.2">F</text>
<text x="34.7" y="285.2">1</text>
<text x="84.6" y="285.2">2</text>
<text x="134.3" y="285.2">3</text>
<text x="184.1" y="285.2">4</text>
<text x="233.8" y="285.2">5</text>
<text x="282.9" y="285.2">6</text>
<text x="332.6" y="285.2">7</text>
<text x="382.3" y="285.2">8</text>
</g>
<g font-size="2.7">
<text x="323.6" y="180">Rev:</text>
<text x="330.8" y="179.6">Drawn:</text>
<text x="342.7" y="179.6">Approved:</text>
<text x="357.2" y="180">Description:</text>
<text x="330.8" y="187.5">Checked:</text>
<text x="342.7" y="187.5">Date:</text>
<text x="338.5" y="221.1">Perth, PH1 3AQ, UK</text>
<text x="338.6" y="217.8">SSE Inveralmond House, 200 Dunkeld Road</text>
<text x="368.1" y="221.1">www.sse.com</text>
</g>
<g font-size="2.6">
<text x="323.5" y="225.8">Project:</text>
<text x="323.5" y="238.3">Project Number:</text>
<text x="365.6" y="238.3">Location:</text>
<text x="323.8" y="243.1">Title:</text>
<text x="323.5" y="258.7">Drawing Status:</text>
<text x="380.1" y="258.8">Drawn:</text>
<text x="323.5" y="269.6">Date:</text>
<text x="323.7" y="264.2">Scale:</text>
<text x="380.2" y="264.3">Checked:</text>
<text x="380.5" y="269.7">Approved:</text>
<text x="323.5" y="274.5">Drawing Number:</text>
<text x="372.5" y="274.5">Sheet No:</text>
<text x="386.6" y="274.5">Revision No:</text>
</g>
<g font-size="2">
<text x="283.2" y="280.1">File Name: David Borrie small piece 2020 07 21.dwg</text>
<text x="303" y="276.6">Date Plotted: 22.09.2020</text>
</g>
</svg>
